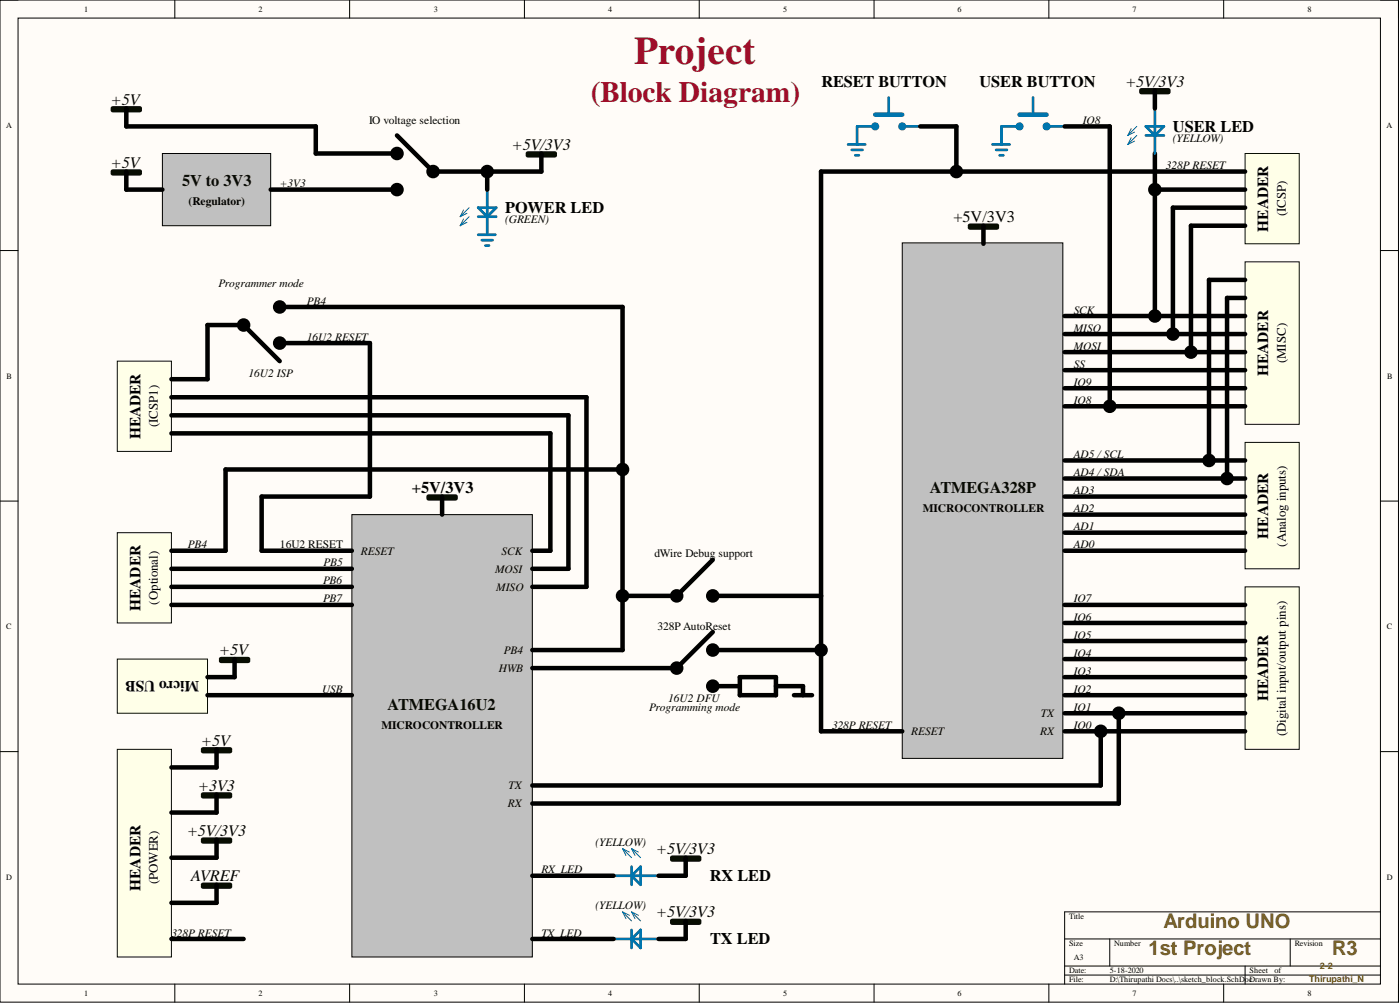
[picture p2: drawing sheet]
<svg xmlns="http://www.w3.org/2000/svg" width="393mm" height="282mm" viewBox="0 0 393 282" stroke-linecap="round" stroke-linejoin="round" font-family="sans-serif">
<path d="M0 0h392.9v281.3h-392.9z" fill-rule="evenodd" fill="#fffcf8"/>
<path d="M0 0h392.9v281.3h-392.9z" fill="none" stroke="#000" stroke-width=".28"/>
<path d="M5.1 5.1h382.7v271.2h-382.7z" fill-rule="evenodd" fill="#fffcf8"/>
<g fill="none" stroke="#000" stroke-width=".28">
<path d="M0 0h5.1M5.1 5.1h382.7v271.2h-382.7zM49.1 0v5.1M98.2 0v5.1M147.3 0v5.1M196.5 0v5.1M245.6 0v5.1M294.7 0v5.1M343.8 0v5.1M387.8 0h5.1v5.1M0 70.3h5.1M387.8 70.3h5.1"/>
<path d="M0 140.7h5.1M387.8 140.7h5.1M0 211h5.1M387.8 211h5.1M387.8 256h-88.7v20.3M49.1 276.3v5M98.2 276.3v5M147.3 276.3v5M196.5 276.3v5M245.6 276.3v5M294.7 276.3v5M299.1 263.6h88.7"/>
<path d="M299.1 271.2h88.7M299.1 273.7h88.7M311.8 263.6v7.6M343.8 276.3v5M349.8 271.2v5.1M362.5 263.6v7.6M392.9 276.3v5"/>
</g>
<path d="M253.5 68.2h45.1v144.7h-45.1z" fill-rule="evenodd" fill="#c0c0c0"/>
<path d="M253.5 68.2h45.1v144.7h-45.1z" fill="none" stroke="#000" stroke-width=".28"/>
<path d="M349.8 124.2h15.2v35.5h-15.2z" fill-rule="evenodd" fill="#ffffe8"/>
<path d="M349.8 124.2h15.2v35.5h-15.2z" fill="none" stroke="#080d02" stroke-width=".28"/>
<path d="M299.1 129.3h50.7M192.7 240.8v5.1" fill="none" stroke="#000" stroke-width="1.3"/>
<path d="M245.9 35.5h-5.1v5.1M172.4 245.9h12.7M177.4 243.3v5.1M177.4 245.9l2.6-2.6v5.1z" fill="none" stroke="#0075ad" stroke-width=".76"/>
<path d="M174.9 238.3l2.5 2.5M174.9 238.3l1 1.9M174.9 238.3l1.9 .9M177.4 238.3l2.6 2.5M177.4 238.3l1 1.9M177.4 238.3l2 .9" fill="none" stroke="#0075ad" stroke-width=".28"/>
<path d="M188.9 240.8h7.6M188.9 241.3h7.6" fill="none" stroke="#080d02" stroke-width="1.3"/>
<path d="M245.9 32.2h7.6" fill="none" stroke="#0075ad" stroke-width="1.3"/>
<circle cx="245.9" cy="35.5" r=".76" fill="#0075ad"/>
<g fill="none" stroke="#0075ad" stroke-width=".76">
<path d="M253.5 35.5h5.1"/>
<circle cx="245.9" cy="35.5" r=".76"/>
</g>
<circle cx="253.5" cy="35.5" r=".76" fill="#0075ad"/>
<g fill="none" stroke="#0075ad" stroke-width=".76">
<path d="M249.7 27.4v4.8M238.3 40.6h4.8M239.3 42.1h3M240.3 43.6h1"/>
<circle cx="253.5" cy="35.5" r=".76"/>
</g>
<path d="M299.1 134.3h50.7M299.1 139.4h50.7M299.1 144.5h50.7M299.1 149.5h50.7M299.1 154.6h50.7" fill="none" stroke="#000" stroke-width="1.3"/>
<path d="M349.8 164.8h15.2v45.6h-15.2z" fill-rule="evenodd" fill="#ffffe8"/>
<path d="M349.8 164.8h15.2v45.6h-15.2z" fill="none" stroke="#080d02" stroke-width=".28"/>
<path d="M299.1 169.8h50.7M299.1 174.9h50.7M299.1 180h50.7M299.1 185h50.7M299.1 190.1h50.7M299.1 195.2h50.7M299.1 200.2h50.7M299.1 205.3h50.7" fill="none" stroke="#000" stroke-width="1.3"/>
<path d="M349.8 73.5h15.2v45.6h-15.2z" fill-rule="evenodd" fill="#ffffe8"/>
<path d="M349.8 73.5h15.2v45.6h-15.2z" fill="none" stroke="#080d02" stroke-width=".28"/>
<path d="M299.1 88.7h50.7M299.1 93.8h50.7M299.1 98.9h50.7M299.1 103.9h50.7M299.1 109h50.7M299.1 114.1h50.7" fill="none" stroke="#000" stroke-width="1.3"/>
<path d="M98.9 144.5h50.7v124.2h-50.7z" fill-rule="evenodd" fill="#c0c0c0"/>
<path d="M98.9 144.5h50.7v124.2h-50.7z" fill="none" stroke="#000" stroke-width=".28"/>
<path d="M33 185h25.3v15.2h-25.3z" fill-rule="evenodd" fill="#ffffe8"/>
<path d="M33 185h25.3v15.2h-25.3z" fill="none" stroke="#080d02" stroke-width=".28"/>
<g fill="none" stroke="#000" stroke-width="1.3">
<path d="M324.5 43.1v45.6M329.5 58.3v35.5M276.3 63.4v5M334.6 63.4v35.5M349.8 78.6h-10.1v50.7M349.8 83.6h-5v50.7M124.2 139.4v5.1M149.6 159.7h10.1M149.6 154.6h5M149.6 164.8h15.2M58.3 195.2h40.6M65.9 185v5.1h-7.6"/>
<circle cx="324.5" cy="88.7" r="1.27"/>
<circle cx="329.5" cy="93.8" r="1.27"/>
<circle cx="334.6" cy="98.9" r="1.27"/>
<circle cx="339.7" cy="129.3" r="1.27"/>
<circle cx="344.8" cy="134.3" r="1.27"/>
</g>
<path d="M272.5 63.4h7.6M272.5 63.9h7.6M120.4 139.4h7.6M120.4 139.9h7.6M62.1 185h7.6M62.1 185.5h7.6" fill="none" stroke="#080d02" stroke-width="1.3"/>
<g fill="#000">
<circle cx="324.5" cy="88.7" r="1.27"/>
<circle cx="329.5" cy="93.8" r="1.27"/>
<circle cx="334.6" cy="98.9" r="1.27"/>
<circle cx="339.7" cy="129.3" r="1.27"/>
<circle cx="344.8" cy="134.3" r="1.27"/>
</g>
<path d="M45.6 43.1h30.4v20.3h-30.4z" fill-rule="evenodd" fill="#c0c0c0"/>
<path d="M45.6 43.1h30.4v20.3h-30.4z" fill="none" stroke="#000" stroke-width=".28"/>
<path d="M31.7 48.2h7.6M31.7 48.7h7.6M148.3 43.1h7.6M148.3 43.6h7.6M188.9 258.5h7.6M188.9 259h7.6" fill="none" stroke="#080d02" stroke-width="1.3"/>
<path d="M35.5 35.5h53.2M35.5 48.2v5h10.1M152.1 43.1v5.1M192.7 258.5v5.1" fill="none" stroke="#000" stroke-width="1.3"/>
<path d="M134.4 58.3h5l-2.5 2.5zM136.9 53.2v12.7M134.4 60.8h5M172.4 263.6h12.7M177.4 261.1v5M177.4 263.6l2.6-2.5v5z" fill="none" stroke="#0075ad" stroke-width=".76"/>
<path d="M130.2 58.9l-.9 1.9M131.2 59.9l-1.9 .9M131.8 58.3l-2.5 2.5M130.2 61.5l-.9 1.9M131.2 62.4l-1.9 1M131.8 60.8l-2.5 2.6M174.9 256l2.5 2.5M174.9 256l1 1.9M174.9 256l1.9 1M177.4 256l2.6 2.5M177.4 256l1 1.9M177.4 256l2 1" fill="none" stroke="#0075ad" stroke-width=".28"/>
<path d="M349.8 43.1h15.2v25.3h-15.2z" fill-rule="evenodd" fill="#ffffe8"/>
<path d="M349.8 43.1h15.2v25.3h-15.2z" fill="none" stroke="#080d02" stroke-width=".28"/>
<g fill="none" stroke="#000" stroke-width="1.3">
<path d="M230.7 48.2h119.1M324.5 53.2h25.3M329.5 58.3h20.3M334.6 63.4h15.2M309.3 205.3v15.2h-159.7M314.3 200.2v25.4h-164.7"/>
<circle cx="324.5" cy="53.2" r="1.27"/>
<circle cx="309.3" cy="205.3" r="1.27"/>
<circle cx="314.3" cy="200.2" r="1.27"/>
</g>
<g fill="#000">
<circle cx="324.5" cy="53.2" r="1.27"/>
<circle cx="309.3" cy="205.3" r="1.27"/>
<circle cx="314.3" cy="200.2" r="1.27"/>
</g>
<path d="M33 101.4h15.2v25.3h-15.2z" fill-rule="evenodd" fill="#ffffe8"/>
<path d="M33 101.4h15.2v25.3h-15.2z" fill="none" stroke="#080d02" stroke-width=".28"/>
<path d="M48.2 116.6h111.5v43.1M48.2 111.5h116.6v53.3M48.2 106.5h10.1M48.2 121.7h106.4v32.9M149.6 245.9h22.8M149.6 263.6h22.8" fill="none" stroke="#000" stroke-width="1.3"/>
<path d="M286.5 32.2h7.6" fill="none" stroke="#0075ad" stroke-width="1.3"/>
<path d="M286.5 35.5h-5.1v5.1" fill="none" stroke="#0075ad" stroke-width=".76"/>
<circle cx="286.5" cy="35.5" r=".76" fill="#0075ad"/>
<g fill="none" stroke="#0075ad" stroke-width=".76">
<path d="M294.1 35.5h5"/>
<circle cx="286.5" cy="35.5" r=".76"/>
</g>
<circle cx="294.1" cy="35.5" r=".76" fill="#0075ad"/>
<g fill="none" stroke="#0075ad" stroke-width=".76">
<path d="M290.3 27.4v4.8M278.8 40.6h4.9M279.9 42.1h3M280.9 43.6h1"/>
<circle cx="294.1" cy="35.5" r=".76"/>
</g>
<g fill="none" stroke="#000" stroke-width="1.3">
<path d="M35.5 30.4v5.1M88.7 35.5v7.6h22.8M111.5 38l10.2 10.2h30.4M258.6 35.5h10.1M299.1 35.5h12.7M76 53.2h35.5M230.7 48.2v157.1h22.8M78.6 86.2h96.3v96.3h-25.3M78.6 96.3h25.3v43.1h-30.4M78.6 101.4l-10.2-10.1h-10.1v15.2M73.5 154.6h25.4M200.3 157.2l-10.2 10.1h-15.2"/>
<path d="M200.3 167.3h30.4M200.3 177.4l-10.2 10.2h-40.5M200.3 182.5h30.4M200.3 192.6h7.6M207.9 190.1h10.1v5.1h-10.1zM218 192.6h7.6v2.6M223.1 195.2h5"/>
<circle cx="111.5" cy="43.1" r="1.27"/>
<circle cx="111.5" cy="53.2" r="1.27"/>
<circle cx="121.7" cy="48.2" r="1.27"/>
<circle cx="68.4" cy="91.3" r="1.27"/>
<circle cx="78.6" cy="86.2" r="1.27"/>
<circle cx="78.6" cy="96.3" r="1.27"/>
<circle cx="174.9" cy="167.3" r="1.27"/>
<circle cx="190.1" cy="167.3" r="1.27"/>
<circle cx="200.3" cy="167.3" r="1.27"/>
<circle cx="190.1" cy="187.6" r="1.27"/>
<circle cx="200.3" cy="182.5" r="1.27"/>
<circle cx="200.3" cy="192.6" r="1.27"/>
<circle cx="230.7" cy="182.5" r="1.27"/>
</g>
<g fill="#000">
<circle cx="111.5" cy="43.1" r="1.27"/>
<circle cx="111.5" cy="53.2" r="1.27"/>
<circle cx="121.7" cy="48.2" r="1.27"/>
<circle cx="68.4" cy="91.3" r="1.27"/>
<circle cx="78.6" cy="86.2" r="1.27"/>
<circle cx="78.6" cy="96.3" r="1.27"/>
<circle cx="174.9" cy="167.3" r="1.27"/>
<circle cx="190.1" cy="167.3" r="1.27"/>
<circle cx="200.3" cy="167.3" r="1.27"/>
<circle cx="190.1" cy="187.6" r="1.27"/>
<circle cx="200.3" cy="182.5" r="1.27"/>
<circle cx="200.3" cy="192.6" r="1.27"/>
<circle cx="230.7" cy="182.5" r="1.27"/>
</g>
<path d="M31.7 30.4h7.6M31.7 30.9h7.6" fill="none" stroke="#080d02" stroke-width="1.3"/>
<path d="M33 149.5h15.2v25.4h-15.2z" fill-rule="evenodd" fill="#ffffe8"/>
<path d="M33 149.5h15.2v25.4h-15.2z" fill="none" stroke="#080d02" stroke-width=".28"/>
<g fill="none" stroke="#000" stroke-width="1.3">
<path d="M268.7 35.5v12.7M311.8 35.5v78.6M324.5 25.4v5M136.9 48.2v5M73.5 139.4v15.2M48.2 154.6h15.2M48.2 159.7h50.7M48.2 164.8h50.7M48.2 169.8h50.7M185.1 245.9h7.6M185.1 263.6h7.6"/>
<circle cx="136.9" cy="48.2" r="1.27"/>
<circle cx="268.7" cy="48.2" r="1.27"/>
<circle cx="311.8" cy="114.1" r="1.27"/>
</g>
<path d="M321.9 38h5.1M321.9 35.5h5.1l-2.5 2.5zM324.5 30.4v12.7M134.4 65.9h4.8M135.4 67.4h3M136.4 68.9h1" fill="none" stroke="#0075ad" stroke-width=".76"/>
<path d="M317.8 36.1l-.9 1.9M317.8 38.6l-.9 2M318.8 37.1l-1.9 .9M318.8 39.6l-1.9 1M319.4 35.5l-2.5 2.5M319.4 38l-2.5 2.6" fill="none" stroke="#0075ad" stroke-width=".28"/>
<path d="M320.7 25.4h7.6M320.7 25.9h7.6" fill="none" stroke="#080d02" stroke-width="1.3"/>
<g fill="#000">
<circle cx="136.9" cy="48.2" r="1.27"/>
<circle cx="268.7" cy="48.2" r="1.27"/>
<circle cx="311.8" cy="114.1" r="1.27"/>
</g>
<path d="M33 210.4h15.2v58.3h-15.2z" fill-rule="evenodd" fill="#ffffe8"/>
<path d="M33 210.4h15.2v58.3h-15.2z" fill="none" stroke="#080d02" stroke-width=".28"/>
<path d="M57 210.4h7.6M57 210.9h7.6M57 235.7h7.6M57 236.2h7.6M57 223.1h7.6M57 223.6h7.6M57 248.4h7.6M57 248.9h7.6" fill="none" stroke="#080d02" stroke-width="1.3"/>
<g fill="none" stroke="#000" stroke-width="1.3">
<path d="M174.9 131.8h-111.5v22.8M60.8 210.4v5h-12.6M60.8 223.1v5h-12.6M60.8 235.7v5.1h-12.6M60.8 248.4v5.1h-12.6M48.2 263.6h20.2"/>
<circle cx="174.9" cy="131.8" r="1.27"/>
</g>
<circle cx="174.9" cy="131.8" r="1.27" fill="#000"/>
<text font-size="11" fill="#9e0e29" x="178.2" y="17.9">Project</text>
<text font-size="8.3" fill="#9e0e29" x="166" y="28.6">(Block Diagram)</text>
<g font-size="5.7" fill="#7f6000">
<text x="326.9" y="260.5">Arduino UNO</text>
<text x="322.7" y="268.1">1st Project</text>
<text x="374.2" y="268.1">R3</text>
</g>
<g font-size="4.6">
<text x="31.2" y="29.4">+5V</text>
<text x="230.8" y="24.3">RESET BUTTON</text>
<text x="275.2" y="24.3">USER BUTTON</text>
<text x="316.2" y="24.3">+5V/3V3</text>
<text x="329.5" y="37">USER LED</text>
<text x="31.2" y="47.1">+5V</text>
<text x="143.8" y="42.1">+5V/3V3</text>
<text x="142" y="59.8">POWER LED</text>
<text x="267.9" y="62.4">+5V/3V3</text>
<text x="115.7" y="138.4">+5V/3V3</text>
<text x="61.6" y="184">+5V</text>
<text x="56.5" y="209.4">+5V</text>
<text x="55.7" y="222">+3V3</text>
<text x="52.6" y="234.7">+5V/3V3</text>
<text x="184.4" y="239.8">+5V/3V3</text>
<text x="53.7" y="247.4">AVREF</text>
<text x="199.4" y="247.4">RX LED</text>
<text x="184.4" y="257.5">+5V/3V3</text>
<text x="199.5" y="265.1">TX LED</text>
</g>
<g font-size="4.6" fill="#080d02">
<text x="51.2" y="52.2">5V to 3V3</text>
<text x="261.3" y="138.4">ATMEGA328P</text>
<text x="108.9" y="199.2">ATMEGA16U2</text>
</g>
<g font-size="4.3">
<text x="356.3" y="65.1" transform="rotate(-90 356.3 65.1)">HEADER</text>
<text x="356.3" y="105.6" transform="rotate(-90 356.3 105.6)">HEADER</text>
<text x="39.5" y="123.4" transform="rotate(-90 39.5 123.4)">HEADER</text>
<text x="356.3" y="151.2" transform="rotate(-90 356.3 151.2)">HEADER</text>
<text x="39.5" y="171.5" transform="rotate(-90 39.5 171.5)">HEADER</text>
<text x="55.9" y="191.2" transform="rotate(-180 55.9 191.2)">Micro USB</text>
<text x="356.3" y="196.9" transform="rotate(-90 356.3 196.9)">HEADER</text>
<text x="39.5" y="250.1" transform="rotate(-90 39.5 250.1)">HEADER</text>
</g>
<g font-size="3.6">
<text x="361.2" y="60.8" transform="rotate(-90 361.2 60.8)">(ICSP)</text>
<text x="361.2" y="102" transform="rotate(-90 361.2 102)">(MISC)</text>
<text x="44.4" y="120" transform="rotate(-90 44.4 120)">(ICSP1)</text>
<text x="361.2" y="153.4" transform="rotate(-90 361.2 153.4)">(Analog inputs)</text>
<text x="44.4" y="169.7" transform="rotate(-90 44.4 169.7)">(Optional)</text>
<text x="361.2" y="206.7" transform="rotate(-90 361.2 206.7)">(Digital input/output pins)</text>
<text x="44.4" y="248.3" transform="rotate(-90 44.4 248.3)">(POWER)</text>
</g>
<g font-size="3.2">
<text x="103.7" y="34.8">IO voltage selection</text>
<text x="304.2" y="34.8">IO8</text>
<text x="329.5" y="39.9">(YELLOW)</text>
<text x="327.6" y="47.5">328P RESET</text>
<text x="78.6" y="52.6">+3V3</text>
<text x="53" y="57.6">(Regulator)</text>
<text x="142" y="62.7">(GREEN)</text>
<text x="61.3" y="80.4">Programmer mode</text>
<text x="86.2" y="85.5">PB4</text>
<text x="301.7" y="88">SCK</text>
<text x="86.2" y="95.6">16U2 RESET</text>
<text x="301.7" y="93.1">MISO</text>
<text x="301.7" y="98.2">MOSI</text>
<text x="69.8" y="105.8">16U2 ISP</text>
<text x="301.7" y="103.2">SS</text>
<text x="301.7" y="108.3">IO9</text>
<text x="301.7" y="113.4">IO8</text>
<text x="301.7" y="128.6">AD5 /SCL</text>
<text x="301.7" y="133.7">AD4 /SDA</text>
<text x="259.2" y="143.8">MICROCONTROLLER</text>
<text x="301.7" y="138.7">AD3</text>
<text x="301.7" y="143.8">AD2</text>
<text x="301.7" y="148.9">AD1</text>
<text x="52.8" y="153.9">PB4</text>
<text x="78.7" y="153.9">16U2 RESET</text>
<text x="101.4" y="155.7">RESET</text>
<text x="140.9" y="155.7">SCK</text>
<text x="301.7" y="153.9">AD0</text>
<text x="90.9" y="159">PB5</text>
<text x="139.1" y="160.8">MOSI</text>
<text x="183.9" y="156.5">dWire Debug support</text>
<text x="90.8" y="164.1">PB6</text>
<text x="139.4" y="165.9">MISO</text>
<text x="90.8" y="169.1">PB7</text>
<text x="301.7" y="169.1">IO7</text>
<text x="184.7" y="176.8">328P AutoReset</text>
<text x="301.7" y="174.2">IO6</text>
<text x="301.7" y="179.3">IO5</text>
<text x="141.5" y="183.6">PB4</text>
<text x="301.7" y="184.4">IO4</text>
<text x="140.2" y="188.7">HWB</text>
<text x="301.7" y="189.4">IO3</text>
<text x="90.5" y="194.5">USB</text>
<text x="187.8" y="197">16U2 DFU</text>
<text x="301.7" y="194.5">IO2</text>
<text x="182.3" y="199.6">Programming mode</text>
<text x="292.5" y="201.3">TX</text>
<text x="301.7" y="199.6">IO1</text>
<text x="107.1" y="204.6">MICROCONTROLLER</text>
<text x="233.8" y="204.6">328P RESET</text>
<text x="256" y="206.4">RESET</text>
<text x="292.3" y="206.4">RX</text>
<text x="301.7" y="204.6">IO0</text>
<text x="142.9" y="221.6">TX</text>
<text x="142.7" y="226.7">RX</text>
<text x="167.3" y="237.6">(YELLOW)</text>
<text x="152.1" y="245.2">RX_LED</text>
<text x="167.3" y="255.3">(YELLOW)</text>
<text x="48.2" y="262.9">328P RESET</text>
<text x="152.1" y="262.9">TX_LED</text>
</g>
<g font-size="2.5" fill="#7f6000">
<text x="367.8" y="275.6">Thirupathi_N</text>
<text x="370.9" y="272.1">2-2</text>
</g>
<g font-size="2.3">
<text x="23.7" y="3.3">1</text>
<text x="72.6" y="3.3">2</text>
<text x="121.8" y="3.3">3</text>
<text x="170.9" y="3.3">4</text>
<text x="220" y="3.3">5</text>
<text x="269" y="3.3">6</text>
<text x="318.2" y="3.3">7</text>
<text x="367.3" y="3.3">8</text>
<text x="1.7" y="35.9">A</text>
<text x="389.5" y="35.9">A</text>
<text x="1.9" y="106.3">B</text>
<text x="389.7" y="106.3">B</text>
<text x="1.8" y="176.6">C</text>
<text x="389.6" y="176.6">C</text>
<text x="1.8" y="247">D</text>
<text x="389.6" y="247">D</text>
<text x="300.4" y="258">Title</text>
<text x="300.4" y="265.6">Size</text>
<text x="301.7" y="269.4">A3</text>
<text x="313.1" y="265.6">Number</text>
<text x="363.8" y="265.6">Revision</text>
<text x="300.4" y="273.2">Date:</text>
<text x="300.4" y="275.8">File:</text>
<text x="311.8" y="273.2">5-18-2020</text>
<text x="311.8" y="275.8">D:\Thirupathi Docs\..\sketch_block.SchDocDrawn By:</text>
<text x="351.1" y="273.2">Sheet</text>
<text x="358.1" y="273.2">of</text>
<text x="23.7" y="279.6">1</text>
<text x="72.6" y="279.6">2</text>
<text x="121.8" y="279.6">3</text>
<text x="170.9" y="279.6">4</text>
<text x="220" y="279.6">5</text>
<text x="269" y="279.6">6</text>
<text x="318.2" y="279.6">7</text>
<text x="367.3" y="279.6">8</text>
</g>
</svg>
